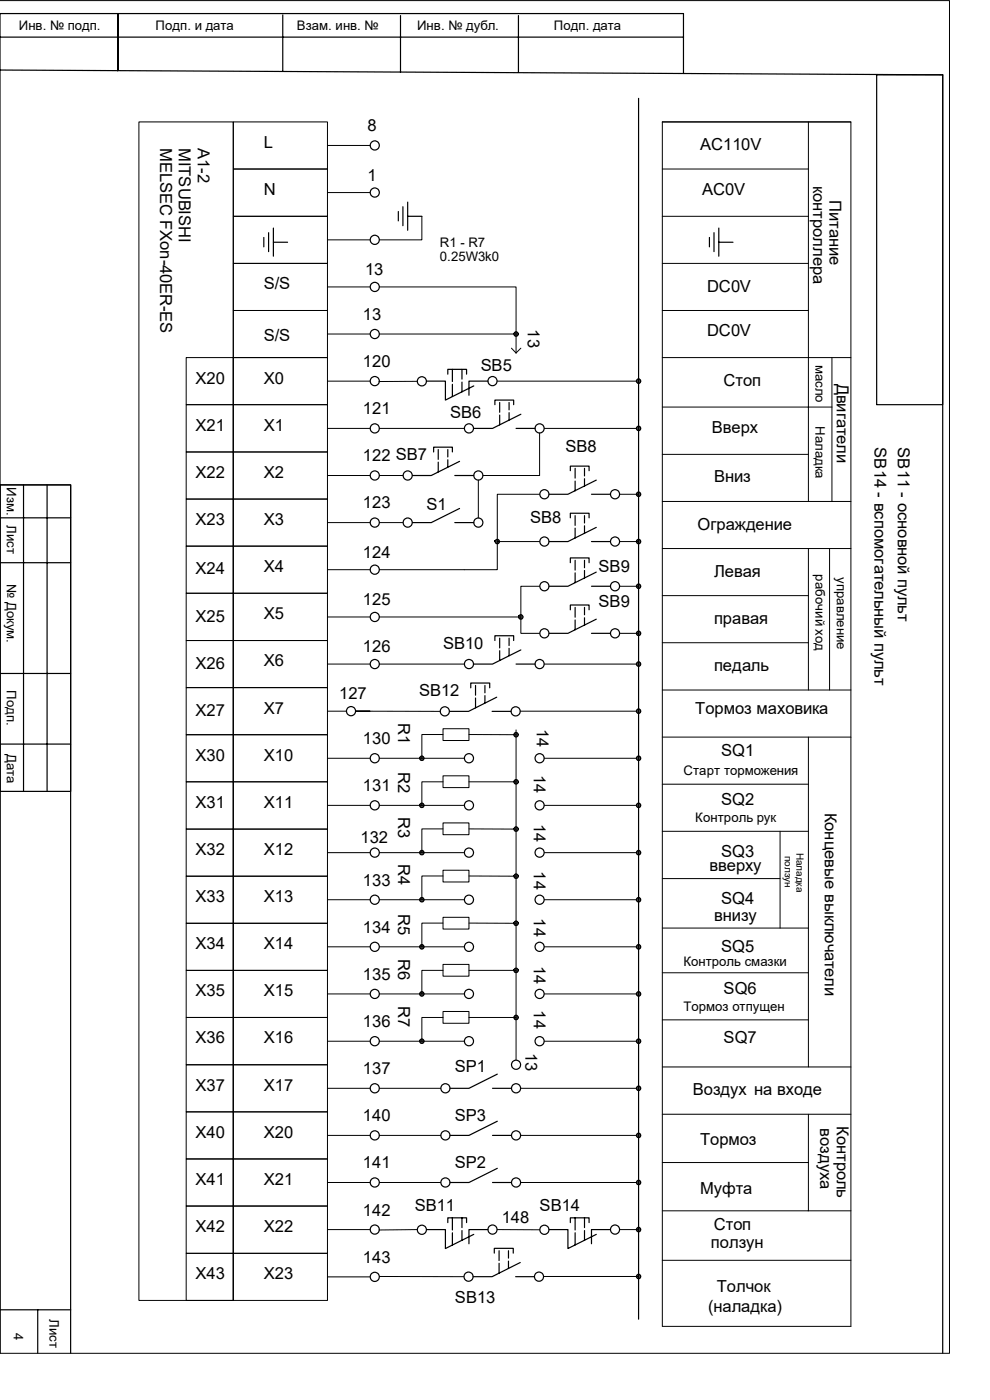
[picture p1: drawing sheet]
<svg xmlns="http://www.w3.org/2000/svg" width="210mm" height="297mm" viewBox="0 0 210 297" stroke-linecap="round" stroke-linejoin="round" font-family="sans-serif">
<g fill="none" stroke="#000" stroke-width=".25">
<path d="M0 14.9v-12h145v12.7M0 7.9h145M25 3v12M60 3.2v12M85 3.3v12M110 3.3v12M186 15.9h14v70h-14zM135.5 20.9v259M56 50.4v2M57 49.4v4M58 48.4v6M58 51.4h3"/>
<path d="M84.5 44.9v2M85.5 43.9v4M86.5 42.9v6M86.5 45.9h3M150.5 50.4v2M151.5 49.4v4M152.5 51.4h3M152.5 48.4v6M95 79.4v-1h4v1M96 78.4v2.5M98 78.4v2M90.5 80.9h4v4l6-3"/>
<path d="M92 95.9v-1h4v1M93 95.4v2.1M93 98v2.1M95 95.4v1.5M95 97.5v1.6M96 81.5v2.6M97.5 97.9l-6 3h-4M98 81.1v2M103.5 80.9h-4v3M105 85.9v-1h4v1M106 85.4v2.1M106 88.1v2"/>
<path d="M108 85.4v1.6M108 87.5v1.6M109.5 90.9h4M110.5 87.9l-6 3h-4M121 99.9v-1h4v1M122 99.4v2M124 99.4v1.6M0 102.9h15v65h-15zM0 109.9h15M0 119.4h15M5 102.9v65M10 102.9v65"/>
<path d="M96.5 100.9h4M96.5 110.9h4M97.5 107.9l-6 3h-4M121 109.9v-1h4v1M121 119.4v-1h4v1M122 102.1v2M122 109.4v2.1M122 112.1v2M122 118.9v2M124 101.6v1.5M124 109.4v1.6M124 111.5v1.6"/>
<path d="M124 118.9v1.5M125.5 104.9h4M125.5 114.9h4M126.5 101.9l-6 3h-4M126.5 111.9l-6 3h-4M105 135.9v-1h4v1M106 135.4v2.1M106 138v2.1M108 135.4v1.5M108 137.5v1.6M110.5 137.9l-6 3h-4M121 129.4v-1h4v1"/>
<path d="M122 121.5v2.1M122 128.9v2M122 131.5v2.1M124 121v1.6M124 128.9v1.5M124 131.1v1.5M125.5 124.4h4M125.5 134.4h4M126.5 121.4l-6 3h-4M126.5 131.4l-6 3h-4M0 142.9h15M0 157.9h15"/>
<path d="M99.9 145.9v-1h4v1M100.9 145.4v2.1M100.9 148.1v2.1M102.9 145.4v1.6M102.9 147.6v1.5M104.4 150.9h4M105.4 147.9l-6 3h-4M109.5 140.9h4M104.5 230.9h4M105.5 227.9l-6 3h-4M105.5 237.9l-6 3h-4M95 259.4v-1h4v1"/>
<path d="M96 258.4v2.5M98 258.4v2M104.5 250.9h4M104.5 240.9h4M105.5 247.9l-6 3h-4M121 259.4v-1h4v1M122 258.4v2.5M124 258.4v2M0 277.9h15M8 277.9v9.2M90.5 260.9h4v4l6-3M96 261.5v2.6"/>
<path d="M98 261.1v2M103.5 260.9h-4v3M104.9 265.9v-1.1h4v1.1M105.9 265.3v2.1M105.9 268v2.1M107.9 265.3v1.6M107.9 267.5v1.6M109.4 270.8h4M110.4 267.8l-6 3h-4M116.5 260.9h4v4l6-3M122 261.5v2.6M124 261.1v2"/>
<path d="M129.5 260.9h-4v3M15 287.1v-184.2h-15v184.2v-272.2l200 1v271.2"/>
<circle cx="79.5" cy="30.9" r=".98"/>
<circle cx="79.5" cy="50.9" r=".98"/>
<circle cx="79.5" cy="40.8" r=".98"/>
<circle cx="79.5" cy="60.9" r=".98"/>
<circle cx="79.5" cy="70.9" r=".98"/>
<circle cx="109.5" cy="70.9" r=".46"/>
<circle cx="79.5" cy="80.9" r=".98"/>
<circle cx="79.5" cy="90.9" r=".98"/>
<circle cx="89.5" cy="80.9" r=".98"/>
<circle cx="99.5" cy="90.9" r=".98"/>
<circle cx="104.5" cy="80.9" r=".98"/>
<circle cx="114.5" cy="90.9" r=".98"/>
<circle cx="135.5" cy="80.9" r=".46"/>
<circle cx="135.5" cy="90.9" r=".46"/>
<circle cx="79.5" cy="100.9" r=".98"/>
<circle cx="79.5" cy="110.9" r=".98"/>
<circle cx="86.5" cy="100.9" r=".98"/>
<circle cx="86.5" cy="110.9" r=".98"/>
<circle cx="101.5" cy="110.9" r=".98"/>
<circle cx="101.5" cy="100.9" r=".98"/>
<circle cx="105.5" cy="114.9" r=".46"/>
<circle cx="115.5" cy="104.9" r=".98"/>
<circle cx="115.5" cy="114.9" r=".98"/>
<circle cx="130.5" cy="104.9" r=".98"/>
<circle cx="130.5" cy="114.9" r=".98"/>
<circle cx="135.5" cy="104.9" r=".46"/>
<circle cx="135.5" cy="114.9" r=".46"/>
<circle cx="79.5" cy="130.9" r=".98"/>
<circle cx="79.5" cy="120.9" r=".98"/>
<circle cx="110.5" cy="130.9" r=".46"/>
<circle cx="115.5" cy="134.4" r=".98"/>
<circle cx="115.5" cy="124.4" r=".98"/>
<circle cx="130.5" cy="134.4" r=".98"/>
<circle cx="130.5" cy="124.4" r=".98"/>
<circle cx="135.5" cy="134.4" r=".46"/>
<circle cx="135.5" cy="124.4" r=".46"/>
<circle cx="74.5" cy="150.9" r=".98"/>
<circle cx="79.5" cy="140.9" r=".98"/>
<circle cx="94.3" cy="150.9" r=".98"/>
<circle cx="99.5" cy="140.9" r=".98"/>
<circle cx="109.4" cy="150.9" r=".98"/>
<circle cx="109.5" cy="155.9" r=".46"/>
<circle cx="114.5" cy="140.9" r=".98"/>
<circle cx="135.5" cy="150.9" r=".46"/>
<circle cx="135.5" cy="140.9" r=".46"/>
<circle cx="79.5" cy="160.9" r=".98"/>
<circle cx="79.5" cy="170.9" r=".98"/>
<circle cx="89.5" cy="160.9" r=".46"/>
<circle cx="89.5" cy="170.9" r=".46"/>
<circle cx="99.5" cy="160.9" r=".98"/>
<circle cx="99.5" cy="170.9" r=".98"/>
<circle cx="109.5" cy="165.9" r=".46"/>
<circle cx="109.5" cy="175.9" r=".46"/>
<circle cx="114.5" cy="160.9" r=".98"/>
<circle cx="114.5" cy="170.9" r=".98"/>
<circle cx="135.5" cy="160.9" r=".46"/>
<circle cx="135.5" cy="170.9" r=".46"/>
<circle cx="79.5" cy="180.9" r=".98"/>
<circle cx="79.5" cy="190.9" r=".98"/>
<circle cx="89.5" cy="180.9" r=".46"/>
<circle cx="89.5" cy="190.9" r=".46"/>
<circle cx="99.5" cy="180.9" r=".98"/>
<circle cx="99.5" cy="190.9" r=".98"/>
<circle cx="109.5" cy="185.9" r=".46"/>
<circle cx="109.5" cy="195.9" r=".46"/>
<circle cx="114.5" cy="180.9" r=".98"/>
<circle cx="114.5" cy="190.9" r=".98"/>
<circle cx="135.5" cy="190.9" r=".46"/>
<circle cx="135.5" cy="180.9" r=".46"/>
<circle cx="79.5" cy="200.9" r=".98"/>
<circle cx="79.5" cy="210.9" r=".98"/>
<circle cx="89.5" cy="200.9" r=".46"/>
<circle cx="89.5" cy="210.9" r=".46"/>
<circle cx="99.5" cy="210.9" r=".98"/>
<circle cx="99.5" cy="200.9" r=".98"/>
<circle cx="109.5" cy="205.9" r=".46"/>
<circle cx="109.5" cy="215.9" r=".46"/>
<circle cx="114.5" cy="200.9" r=".98"/>
<circle cx="114.5" cy="210.9" r=".98"/>
<circle cx="135.5" cy="200.9" r=".46"/>
<circle cx="135.5" cy="210.9" r=".46"/>
<circle cx="79.5" cy="220.9" r=".98"/>
<circle cx="79.5" cy="230.9" r=".98"/>
<circle cx="89.5" cy="220.9" r=".46"/>
<circle cx="94.5" cy="230.9" r=".98"/>
<circle cx="99.5" cy="220.9" r=".98"/>
<circle cx="109.5" cy="225.9" r=".98"/>
<circle cx="109.5" cy="230.9" r=".98"/>
<circle cx="114.5" cy="220.9" r=".98"/>
<circle cx="135.5" cy="220.9" r=".46"/>
<circle cx="135.5" cy="230.9" r=".46"/>
<circle cx="79.5" cy="250.9" r=".98"/>
<circle cx="79.5" cy="240.9" r=".98"/>
<circle cx="94.5" cy="240.9" r=".98"/>
<circle cx="94.5" cy="250.9" r=".98"/>
<circle cx="109.5" cy="250.9" r=".98"/>
<circle cx="109.5" cy="240.9" r=".98"/>
<circle cx="135.5" cy="250.9" r=".46"/>
<circle cx="135.5" cy="240.9" r=".46"/>
<circle cx="79.5" cy="260.9" r=".98"/>
<circle cx="79.5" cy="270.9" r=".98"/>
<circle cx="89.5" cy="260.9" r=".98"/>
<circle cx="99.4" cy="270.8" r=".98"/>
<circle cx="104.5" cy="260.9" r=".98"/>
<circle cx="114.3" cy="270.8" r=".98"/>
<circle cx="115.5" cy="260.9" r=".98"/>
<circle cx="130.5" cy="260.9" r=".98"/>
<circle cx="135.5" cy="270.8" r=".46"/>
<circle cx="135.5" cy="260.9" r=".46"/>
</g>
<g fill="none" stroke="#000" stroke-width=".21">
<path d="M0 .1h201.4v287h-201.4M29.5 25.9h20v250h-20zM49.5 25.9h20v10h-20zM49.5 35.9h20v10h-20zM69.5 30.9h9M140.5 25.9h40M140.5 35.9h31M140.5 25.9h40v255.5h-40zM171.5 25.9v80.5M49.5 45.9h20v10h-20zM49.5 55.9h20v10h-20zM69.5 40.9h9"/>
<path d="M69.5 50.9h9M89.5 45.9v5h-9M140.5 45.9h31M140.5 55.9h31M39.5 75.9h10v10h-10zM49.5 65.9h20v10h-20zM49.5 75.9h20v10h-20zM69.5 60.9h9M69.5 70.9h9M80.5 60.9h29v14M80.5 70.9h29M108.5 73.9l1 1"/>
<path d="M110.5 73.9l-1 1M140.5 65.9h31M140.5 75.9h40M176.5 75.9v30.5M39.5 85.9h10v10h-10zM39.5 95.9h10v10h-10zM49.5 85.9h20v10h-20zM49.5 95.9h20v10h-20zM69.5 80.9h9M69.5 90.9h9M80.5 90.9h18M88.5 80.9h-8.1"/>
<path d="M105.5 80.9h29.5M114.5 91.9v9h-12M115.5 90.9h19.5M140.5 96.4h31M140.5 86.4h36M39.5 105.9h10v10h-10zM39.5 115.9h10v10h-10zM49.5 105.9h20v10h-20zM49.5 115.9h20v10h-20zM69.5 100.9h9M69.5 110.9h9M80.5 100.9h5"/>
<path d="M80.5 110.9h5M101.5 101.9v8M105.5 114.9h9M114.5 104.9h-9v16h-25M131.5 104.9h4M131.5 114.9h4M140.5 106.4h40M140.5 116.4h40M171.5 116.4v30M176 116.4v30M39.5 125.9h10v10h-10zM39.5 135.9h10v10h-10z"/>
<path d="M49.5 125.9h20v10h-20zM49.5 135.9h20v10h-20zM69.5 120.9h9M69.5 130.9h9M80.5 130.9h30M114.5 124.4h-4v10h4M131.5 124.4h4M131.5 134.4h4M140.5 136.4h31M140.5 126.4h31M39.5 145.9h10v10h-10zM39.5 155.9h10v10h-10z"/>
<path d="M49.5 145.9h20v10h-20zM49.5 155.9h20v10h-20zM69.5 150.9h4M69.5 140.9h9M78.5 150.9h-3h17.9M80.5 140.9h18M94 154.6h5.5v2.5h-5.5zM94 155.8h-4.5v5.1M99.5 155.8l10 .1M109.5 154.9v70M110.4 150.9h24.6M115.5 140.9h19.5"/>
<path d="M140.5 146.4h40M140.5 156.4h40M171.5 156.4v70M39.5 165.9h10v10h-10zM39.5 175.9h10v10h-10zM49.5 165.9h20v10h-20zM49.5 175.9h20v10h-20zM69.5 160.9h9M69.5 170.9h9M80.5 160.9h18M80.5 170.9h18M94 164.6h5.5v2.5h-5.5z"/>
<path d="M94 174.6h5.5v2.5h-5.5zM94 165.9h-4.5v5M94 175.9h-4.5v5M99.5 165.9h10M99.5 175.9h10M115.5 160.9h19.5M115.5 170.9h19.5M140.5 166.4h31M140.5 176.4h31M165.5 176.4v20.5M39.5 185.9h10v10h-10zM39.5 195.9h10v10h-10z"/>
<path d="M49.5 185.9h20v10h-20zM49.5 195.9h20v10h-20zM69.5 180.9h9M69.5 190.9h9M80.5 180.9h18M80.5 190.9h18M94 184.6h5.5v2.5h-5.5zM94 194.6h5.5v2.5h-5.5zM94 185.8h-4.5v5.1M94 195.8h-4.5v5.1M99.5 185.8l10 .1M99.5 195.8l10 .1"/>
<path d="M115.5 180.9h19.5M115.5 190.9h19.5M140.5 186.4h25M140.5 196.9h31M39.5 205.9h10v10h-10zM39.5 215.9h10v10h-10zM49.5 205.9h20v10h-20zM49.5 215.9h20v10h-20zM69.5 200.9h9M69.5 210.9h9M80.5 200.9h18M80.5 210.9h18"/>
<path d="M94 204.6h5.5v2.5h-5.5zM94 214.6h5.5v2.5h-5.5zM94 205.9h-4.5v5M94 215.9h-4.5v5M99.5 205.9h10M99.5 215.9h10M115.5 200.9h19.5M115.5 210.9h19.5M140.5 206.4h31M140.5 216.4h31M39.5 225.9h10v10h-10zM39.5 235.9h10v10h-10z"/>
<path d="M49.5 225.9h20v10h-20zM49.5 235.9h20v10h-20zM69.5 220.9h9M69.5 230.9h9M80.5 220.9h18M80.5 230.9h13M110.5 230.9h24.5M115.5 220.9h19.5M140.5 226.4h40M140.5 236.4h40M171.5 236.4v20.5M39.5 245.9h10v10h-10z"/>
<path d="M39.5 255.9h10v10h-10zM49.5 245.9h20v10h-20zM49.5 255.9h20v10h-20zM69.5 250.9h9M69.5 240.9h9M80.5 250.9h13M80.5 240.9h13M110.5 250.9h24.5M110.5 240.9h24.5M140.5 256.9h40M140.5 246.6h31M39.5 265.9h10v10h-10z"/>
<path d="M49.5 265.9h20v10h-20zM69.5 260.9h9M69.5 270.9h9M80.5 270.8h17.9M88.5 260.9h-8.1M105.5 260.9h9M115.4 270.8h20.1M131.5 260.9h4M140.5 267.4h40"/>
</g>
<g fill="#000">
<path d="M109 70.7v.2zM109 70.7v.3zM109.1 70.7l-.1 .3zM109.1 70.7v.4zM109.1 70.6v.5zM109.1 70.6v.6zM109.1 70.5v.7zM109.2 70.4v.9zM109.3 70.4v.9zM109.4 70.4v1zM109.5 70.4l-.1 1zM109.5 70.4v1z"/>
<path d="M109.6 70.4l-.1 1zM109.6 70.4h.1l-.1 1zM109.7 70.4v.9l-.1 .1zM109.7 70.4v.9zM109.8 70.5l-.1 .8zM109.8 70.5v.7zM109.9 70.6l-.1 .6zM109.9 70.6v.6zM109.9 70.7v.5zM110 70.7v.3zM110 70.8v.2zM109.9 70.7v.4z"/>
<path d="M110 70.7l-.1 .4zM135 80.7v.2zM135 80.7v.3zM135 90.7v.2zM135 90.7v.3zM135 80.6v.4zM135 80.6v.5zM135 90.6v.4zM135 90.6v.5zM135.1 80.6l-.1 .5zM135.1 80.6v.6zM135.1 90.6l-.1 .5z"/>
<path d="M135.1 90.6v.6zM135.2 80.5v.7zM135.2 90.5v.7zM135.2 80.4v.8zM135.2 80.4v.9zM135.2 90.5v.8zM135.3 80.4v.9zM135.3 90.4v1zM135.4 80.4v1zM135.4 90.4l-.1 1zM135.5 80.4l-.1 1zM135.4 90.4v1z"/>
<path d="M135.5 90.4l-.1 1zM135.5 80.4h.1l-.1 1zM135.6 80.4v1h-.1zM135.5 90.4h.1l-.1 1zM135.6 90.4v1h-.1zM135.6 80.4v1zM135.7 80.4l-.1 1zM135.6 90.4v1zM135.7 90.4l-.1 1zM135.7 80.4v.9zM135.8 80.4l-.1 .9zM135.7 90.4v1z"/>
<path d="M135.8 90.5l-.1 .9zM135.8 80.4v.9zM135.8 80.5v.8zM135.8 90.5v.8zM135.8 80.5v.7zM135.9 80.6l-.1 .6zM135.8 90.5v.7zM135.9 90.6l-.1 .6zM135.9 80.6v.6zM135.9 90.6v.6zM136 80.7v.3zM136 80.8v.2z"/>
<path d="M135.9 80.6v.5zM136 80.7l-.1 .4zM136 90.7v.3zM136 90.8v.2zM135.9 90.6v.5zM136 90.7l-.1 .4zM105 114.7v.2zM105 114.7v.3zM105 114.6v.4zM105 114.6v.5zM105.1 114.6l-.1 .5zM105.1 114.6v.6z"/>
<path d="M105.2 114.5v.7zM105.2 114.5v.8zM105.3 114.4v1zM105.4 114.4l-.1 1zM105.4 114.4v1zM105.5 114.4l-.1 1zM105.5 114.4v1zM105.6 114.4l-.1 1zM105.6 114.4v1zM105.7 114.4l-.1 1zM105.7 114.4v1zM105.7 114.5v.9z"/>
<path d="M105.7 114.5v.8zM105.8 114.5l-.1 .8zM105.8 114.5v.7zM105.9 114.6l-.1 .6zM105.9 114.6v.6zM105.9 114.6v.5zM106 114.7l-.1 .4zM106 114.7v.3zM106 114.8v.2zM135 104.7v.2zM135 104.7v.3zM135 114.7v.2z"/>
<path d="M135 114.7v.3zM135 104.6v.4zM135 104.6v.5zM135 114.6v.4zM135 114.6v.5zM135.1 104.6l-.1 .5zM135.1 104.6v.6zM135.1 114.6l-.1 .5zM135.1 114.6v.6zM135.2 104.5v.7zM135.2 114.5v.7zM135.2 104.4v.8z"/>
<path d="M135.2 104.4v.9zM135.2 114.5v.8zM135.3 104.4v.9zM135.3 114.4v1zM135.4 104.4v1zM135.4 114.4l-.1 1zM135.5 104.4l-.1 1zM135.4 114.4v1zM135.5 114.4l-.1 1zM135.5 104.4h.1l-.1 1zM135.6 104.4v1h-.1zM135.5 114.4h.1l-.1 1z"/>
<path d="M135.6 114.4v1h-.1zM135.6 104.4v1zM135.7 104.4l-.1 1zM135.6 114.4v1zM135.7 114.4l-.1 1zM135.7 104.4v.9zM135.8 104.4l-.1 .9zM135.7 114.4v1zM135.8 114.5l-.1 .9zM135.8 104.4v.9zM135.8 104.5v.8zM135.8 114.5v.8z"/>
<path d="M135.8 104.5v.7zM135.9 104.6l-.1 .6zM135.8 114.5v.7zM135.9 114.6l-.1 .6zM135.9 104.6v.6zM135.9 114.6v.6zM136 104.7v.3zM136 104.8v.2zM135.9 104.6v.5zM136 104.7l-.1 .4zM136 114.7v.3zM136 114.8v.2z"/>
<path d="M135.9 114.6v.5zM136 114.7l-.1 .4zM110 130.6v.4zM110 130.6v.5zM110 130.7v.2zM110 130.7v.3zM110.1 130.6l-.1 .5zM110.1 130.6v.6zM110.2 130.5v.7zM110.2 130.4v.8zM110.2 130.4v.9zM110.3 130.4v1z"/>
<path d="M110.4 130.4l-.1 1zM110.4 130.4v1zM110.5 130.4l-.1 1zM110.5 130.4v1zM110.6 130.4l-.1 1zM110.6 130.4v1zM110.7 130.4l-.1 1zM110.7 130.4v1zM110.7 130.4v.9zM110.8 130.5l-.1 .8zM110.8 130.5v.7zM110.9 130.6l-.1 .6z"/>
<path d="M110.9 130.6v.6zM110.9 130.6v.5zM111 130.7l-.1 .4zM111 130.7v.3zM111 130.8v.2zM135 124.2v.2zM135 124.2v.3zM135 134.2v.2zM135 134.2v.3zM135 124.2v.4zM135 134.2v.4zM135.1 124.1l-.1 .5z"/>
<path d="M135.1 124.1v.6zM135.1 134.1l-.1 .5zM135.1 134.1v.6zM135.1 124.1l.1-.1-.1 .7zM135.2 124v.8zM135.2 134l-.1 .7zM135.2 134v.7zM135.2 133.9v.8zM135.2 133.9v.9zM135.3 123.9v.9zM135.3 133.9v.9zM135.4 123.9v1z"/>
<path d="M135.4 133.9v1zM135.5 123.9l-.1 1zM135.5 133.9l-.1 1zM135.5 123.9h.1l-.1 1zM135.6 123.9v1h-.1zM135.5 133.9h.1l-.1 1zM135.6 133.9v1h-.1zM135.6 123.9v1zM135.7 123.9l-.1 1zM135.6 133.9v1zM135.7 133.9l-.1 1zM135.7 123.9v.9z"/>
<path d="M135.8 124l-.1 .8zM135.7 133.9v.9zM135.8 133.9l-.1 .9zM135.8 124v.8zM135.8 133.9v.9zM135.8 134v.8zM135.9 124.1l-.1 .7zM135.8 134v.7zM135.9 134.1l-.1 .6zM135.9 124.1v.6zM135.9 124.2v.5zM135.9 134.1v.6z"/>
<path d="M135.9 134.2v.5zM136 124.2v.3zM136 124.3v.2zM135.9 124.2v.4zM136 124.2l-.1 .4zM136 134.2v.3zM136 134.3v.2zM135.9 134.2v.4zM136 134.2l-.1 .4zM109 155.7v.2zM109 155.7v.3zM109.1 155.7l-.1 .3z"/>
<path d="M109.1 155.7v.4zM109.1 155.6v.5zM109.1 155.6v.6zM109.1 155.5v.7zM109.1 155.5v.8zM109.2 155.4v.9zM109.3 155.4v.9zM109.4 155.4v1zM109.5 155.4l-.1 1zM109.5 155.4v1zM109.6 155.4l-.1 1zM109.6 155.4h.1l-.1 1z"/>
<path d="M109.7 155.4v.9l-.1 .1zM109.7 155.4v.9zM109.8 155.5l-.1 .8zM109.8 155.5v.8zM109.9 155.6l-.1 .7zM109.9 155.6v.6zM109.9 155.7v.5zM110 155.7v.3zM110 155.8v.2zM109.9 155.7v.4zM110 155.7l-.1 .4zM135 150.7v.2z"/>
<path d="M135 150.7v.3zM135 140.7v.2zM135 140.7v.3zM135 150.7v.4zM135 140.6v.4zM135 140.6v.5zM135.1 150.6l-.1 .5zM135.1 150.6v.6zM135.1 140.6l-.1 .5zM135.1 140.6v.6zM135.2 150.5l-.1 .7zM135.2 150.5v.8z"/>
<path d="M135.2 140.5l-.1 .7zM135.2 140.5v.7zM135.2 140.5v.8zM135.3 150.4v.9zM135.3 140.4v1zM135.4 150.4v1zM135.4 140.4l-.1 1zM135.5 150.4l-.1 1zM135.4 140.4v1zM135.5 140.4v1zM135.5 150.4h.1l-.1 1zM135.6 150.4v1h-.1z"/>
<path d="M135.5 140.4h.1l-.1 1zM135.6 140.4v1h-.1zM135.6 150.4v1zM135.7 150.4l-.1 1zM135.6 140.4v1zM135.7 140.4l-.1 1zM135.7 150.4v.9zM135.8 150.5l-.1 .8zM135.7 140.4v1zM135.8 140.5l-.1 .9zM135.8 150.5v.8zM135.8 140.5v.8z"/>
<path d="M135.9 150.6l-.1 .7zM135.8 140.5v.7zM135.9 140.6l-.1 .6zM135.9 150.6v.6zM135.9 150.7v.5zM135.9 140.6v.6zM136 150.7v.3zM136 150.8v.2zM135.9 150.7v.4zM136 150.7l-.1 .4zM136 140.7v.3zM136 140.8v.2z"/>
<path d="M135.9 140.6v.5zM136 140.7l-.1 .4zM89 160.7v.2zM89 160.7v.3zM89 170.7v.2zM89 170.7v.3zM89 160.7v.4zM89 170.6v.4zM89 170.6v.5zM89.1 160.6l-.1 .5zM89.1 160.6v.6zM89.1 170.6l-.1 .5z"/>
<path d="M89.1 170.6v.6zM89.2 160.5l-.1 .7zM89.2 160.5v.7zM89.2 170.5v.7zM89.2 160.4v.9zM89.2 170.4v.8zM89.2 170.4v.9zM89.3 160.4v.9zM89.3 170.4v.9zM89.4 160.4v1zM89.4 170.4v1zM89.5 160.4l-.1 1z"/>
<path d="M89.5 170.4l-.1 1zM89.5 160.4v1zM89.6 160.4l-.1 1zM89.5 170.4v1zM89.6 170.4l-.1 1zM89.6 160.4v1zM89.7 160.4l-.1 1zM89.6 170.4v1zM89.7 170.4l-.1 1zM89.7 160.4v.9zM89.7 170.4v.9zM89.8 160.5l-.1 .8z"/>
<path d="M89.8 170.5l-.1 .8zM89.8 160.5v.7zM89.9 160.6l-.1 .6zM89.8 170.5v.7zM89.9 170.6l-.1 .6zM89.9 160.6v.6zM89.9 160.7v.5zM89.9 170.6v.6zM89.9 160.7v.4zM90 160.7l-.1 .4zM89.9 170.6v.5zM90 170.7l-.1 .4z"/>
<path d="M90 160.7v.3zM90 160.8v.2zM90 170.7v.3zM90 170.8v.2zM109 165.7v.2zM109 165.7v.3zM109 175.7v.2zM109 175.7v.3zM109.1 165.7l-.1 .3zM109.1 165.7v.4zM109.1 175.6l-.1 .4zM109.1 175.6v.5z"/>
<path d="M109.1 165.6v.5zM109.1 165.6v.6zM109.1 175.6v.6zM109.1 165.5v.7zM109.1 175.5v.7zM109.1 165.5l.1-.1-.1 .8zM109.2 165.4v.9zM109.2 175.4l-.1 .8zM109.2 175.4v.9zM109.3 165.4v.9zM109.3 175.4v1zM109.4 165.4v1z"/>
<path d="M109.4 175.4l-.1 1zM109.5 165.4l-.1 1zM109.4 175.4v1zM109.5 175.4l-.1 1zM109.5 165.4v1zM109.6 165.4l-.1 1zM109.5 175.4v1zM109.6 175.4l-.1 1zM109.6 165.4h.1l-.1 1zM109.7 165.4v.9l-.1 .1zM109.6 175.4h.1l-.1 1zM109.7 175.4v1h-.1z"/>
<path d="M109.7 165.4v.9zM109.7 175.4v1zM109.8 165.5l-.1 .8zM109.7 175.4v.9zM109.8 175.5l-.1 .8zM109.8 165.5v.7zM109.9 165.6l-.1 .6zM109.8 175.5v.7zM109.9 175.6l-.1 .6zM109.9 165.6v.6zM109.9 165.7v.5zM109.9 175.6v.6z"/>
<path d="M110 165.7v.3zM110 165.8v.2zM109.9 165.7v.4zM110 165.7l-.1 .4zM110 175.7v.3zM110 175.8v.2zM109.9 175.6v.5zM110 175.7l-.1 .4zM135 160.7v.2zM135 160.7v.3zM135 170.7v.2zM135 170.7v.3z"/>
<path d="M135 160.7v.4zM135 170.6v.4zM135 170.6v.5zM135.1 160.6l-.1 .5zM135.1 160.6v.6zM135.1 170.6l-.1 .5zM135.1 170.6v.6zM135.2 160.5l-.1 .7zM135.2 160.5v.7zM135.2 170.5v.7zM135.2 160.4v.9zM135.2 170.4v.8z"/>
<path d="M135.2 170.4v.9zM135.3 160.4v.9zM135.3 170.4v.9zM135.4 160.4v1zM135.4 170.4v1zM135.5 160.4l-.1 1zM135.5 170.4l-.1 1zM135.5 160.4h.1l-.1 1zM135.6 160.4v1h-.1zM135.5 170.4h.1l-.1 1zM135.6 170.4v1h-.1zM135.6 160.4v1z"/>
<path d="M135.7 160.4l-.1 1zM135.6 170.4v1zM135.7 170.4l-.1 1zM135.7 160.4v.9zM135.8 160.4l-.1 .9zM135.7 170.4v.9zM135.8 170.4l-.1 .9zM135.8 160.4v.9zM135.8 160.5v.8zM135.8 170.4v.9zM135.8 170.5v.8zM135.8 160.5v.7z"/>
<path d="M135.9 160.6l-.1 .6zM135.8 170.5v.7zM135.9 170.6l-.1 .6zM135.9 160.6v.6zM135.9 160.7v.5zM135.9 170.6v.6zM136 160.7v.3zM136 160.8v.2zM135.9 160.7v.4zM136 160.7l-.1 .4zM136 170.7v.3zM136 170.8v.2z"/>
<path d="M135.9 170.6v.5zM136 170.7l-.1 .4zM89 180.7v.2zM89 180.7v.3zM89 190.8v.1zM89 190.8v.2zM89 180.6v.4zM89 180.6v.5zM89 190.7v.3zM89 190.7v.4zM89.1 180.6v.6zM89.1 190.6l-.1 .5z"/>
<path d="M89.1 190.6v.6zM89.2 180.5l-.1 .7zM89.2 180.5v.7zM89.2 190.5l-.1 .7zM89.2 190.5v.8zM89.2 180.5v.8zM89.3 180.4v1zM89.3 190.4v.9zM89.4 180.4l-.1 1zM89.4 190.4l-.1 .9zM89.4 180.4v1zM89.5 180.4l-.1 1z"/>
<path d="M89.4 190.4v.9zM89.5 190.4v1zM89.5 180.4v1zM89.6 180.4l-.1 1zM89.6 190.4l-.1 1zM89.6 180.4v1zM89.7 180.4l-.1 1zM89.6 190.4v.9zM89.7 190.4l-.1 .9zM89.7 180.4v1zM89.7 180.5v.9zM89.7 190.4v.9z"/>
<path d="M89.7 190.5v.8zM89.7 180.5v.8zM89.8 180.5l-.1 .8zM89.8 190.5l-.1 .8zM89.8 180.5v.7zM89.9 180.6l-.1 .6zM89.8 190.5v.8zM89.9 190.6l-.1 .7zM89.9 180.6v.6zM89.9 190.6v.6zM89.9 190.7v.5zM89.9 180.6v.5z"/>
<path d="M90 180.7l-.1 .4zM89.9 190.7v.4zM90 190.8l-.1 .3zM90 180.7v.3zM90 180.8v.2zM90 190.8v.2zM109 185.8v.1zM109 185.8v.2zM109 195.7v.2zM109 195.7v.3zM109.1 185.6l-.1 .4zM109.1 185.6v.5z"/>
<path d="M109.1 195.7l-.1 .3zM109.1 195.7v.4zM109.1 185.6v.6zM109.1 195.6v.5zM109.1 195.6v.6zM109.1 185.5v.7zM109.1 195.5v.7zM109.1 195.5v.8zM109.2 185.5v.8zM109.2 195.5v.8zM109.3 185.4v1zM109.3 195.4v.9z"/>
<path d="M109.4 185.4l-.1 1zM109.4 195.4v1zM109.4 185.4v1zM109.5 185.4v1zM109.5 195.4l-.1 1zM109.6 185.4l-.1 1zM109.5 195.4v1zM109.6 195.4l-.1 1zM109.6 185.4h.1l-.1 1zM109.7 185.4v1h-.1zM109.6 195.4h.1l-.1 1zM109.7 195.4v.9l-.1 .1z"/>
<path d="M109.7 185.4v1zM109.7 185.5v.9zM109.7 195.4v.9zM109.7 195.5v.8zM109.7 185.5v.8zM109.8 185.5l-.1 .8zM109.8 195.5l-.1 .8zM109.8 185.5v.7zM109.9 185.6l-.1 .6zM109.8 195.5v.8zM109.9 195.6l-.1 .7zM109.9 185.6v.6z"/>
<path d="M109.9 195.6v.6zM109.9 195.7v.5zM110 185.8v.2zM109.9 185.6v.5zM110 185.8l-.1 .3zM110 195.7v.3zM110 195.8v.2zM109.9 195.7v.4zM110 195.7l-.1 .4zM135 180.7v.2zM135 180.7v.3zM135 190.8v.1z"/>
<path d="M135 190.8v.2zM135 180.6v.4zM135 180.6v.5zM135 190.7v.3zM135 190.7v.4zM135.1 180.6v.6zM135.1 190.6l-.1 .5zM135.1 190.6v.6zM135.2 180.5l-.1 .7zM135.2 180.5v.7zM135.2 190.5l-.1 .7zM135.2 190.5v.8z"/>
<path d="M135.2 180.5v.8zM135.3 180.4v1zM135.3 190.4v.9zM135.4 180.4l-.1 1zM135.4 190.4l-.1 .9zM135.4 180.4v1zM135.5 180.4l-.1 1zM135.4 190.4v.9zM135.5 190.4v1zM135.5 180.4h.1l-.1 1zM135.6 180.4v1h-.1zM135.5 190.4h.1l-.1 1z"/>
<path d="M135.6 190.4v.9l-.1 .1zM135.6 180.4v1zM135.7 180.4l-.1 1zM135.6 190.4v.9zM135.7 190.4l-.1 .9zM135.7 180.4v1zM135.8 180.5l-.1 .9zM135.7 190.4v.9zM135.8 190.5l-.1 .8zM135.8 180.5v.8zM135.8 190.5v.8zM135.8 180.5v.7z"/>
<path d="M135.9 180.6l-.1 .6zM135.9 190.6l-.1 .7zM135.9 180.6v.6zM135.9 190.6v.6zM135.9 190.7v.5zM136 180.7v.3zM136 180.8v.2zM135.9 180.6v.5zM136 180.7l-.1 .4zM136 190.8v.2zM135.9 190.7v.4zM136 190.8l-.1 .3z"/>
<path d="M89 200.7v.2zM89 200.7v.3zM89 210.7v.2zM89 210.7v.3zM89 200.7v.4zM89 210.7v.4zM89.1 200.6l-.1 .5zM89.1 200.6v.6zM89.1 210.6l-.1 .5zM89.1 210.6v.6zM89.2 200.5l-.1 .7zM89.2 200.5v.8z"/>
<path d="M89.2 210.5v.7zM89.2 200.4v.9zM89.2 210.4v.8zM89.2 210.4v.9zM89.3 200.4v.9zM89.3 210.4v.9zM89.4 200.4v1zM89.4 210.4v1zM89.5 200.4l-.1 1zM89.5 210.4l-.1 1zM89.5 200.4v1zM89.6 200.4l-.1 1z"/>
<path d="M89.5 210.4v1zM89.6 210.4l-.1 1zM89.6 200.4v1zM89.7 200.4l-.1 1zM89.6 210.4v1zM89.7 210.4l-.1 1zM89.7 200.4v.9zM89.7 210.4v.9zM89.8 200.5l-.1 .8zM89.8 210.5l-.1 .8zM89.8 200.5v.8zM89.9 200.6l-.1 .7z"/>
<path d="M89.8 210.5v.7zM89.9 210.6l-.1 .6zM89.9 200.6v.6zM89.9 200.7v.5zM89.9 210.6v.6zM89.9 210.7v.5zM89.9 200.7v.4zM90 200.7l-.1 .4zM89.9 210.7v.4zM90 210.7l-.1 .4zM90 200.7v.3zM90 200.8v.2z"/>
<path d="M90 210.7v.3zM90 210.8v.2zM109 205.7v.2zM109 205.7v.3zM109 215.7v.2zM109 215.7v.3zM109.1 205.7l-.1 .3zM109.1 205.7v.4zM109.1 215.6l-.1 .4zM109.1 215.6v.5zM109.1 205.6v.5zM109.1 205.6v.6z"/>
<path d="M109.1 215.6v.6zM109.1 205.5v.7zM109.1 215.5v.7zM109.2 205.4v.9zM109.2 215.4l-.1 .8zM109.2 215.4v.9zM109.3 205.4v.9zM109.3 215.4v.9zM109.4 205.4v1zM109.4 215.4v1zM109.5 205.4l-.1 1zM109.5 215.4l-.1 1z"/>
<path d="M109.5 205.4v1zM109.6 205.4l-.1 1zM109.5 215.4v1zM109.6 215.4l-.1 1zM109.6 205.4h.1l-.1 1zM109.7 205.4v.9l-.1 .1zM109.6 215.4h.1l-.1 1zM109.7 215.4v.9l-.1 .1zM109.7 205.4v.9zM109.7 215.4v.9zM109.8 205.5l-.1 .8zM109.8 215.5l-.1 .8z"/>
<path d="M109.8 205.5v.7zM109.9 205.6l-.1 .6zM109.8 215.5v.7zM109.9 215.6l-.1 .6zM109.9 205.6v.6zM109.9 205.7v.5zM109.9 215.6v.6zM110 205.7v.3zM110 205.8v.2zM109.9 205.7v.4zM110 205.7l-.1 .4zM110 215.7v.3z"/>
<path d="M110 215.8v.2zM109.9 215.6v.5zM110 215.7l-.1 .4zM135 200.7v.2zM135 200.7v.3zM135 210.7v.2zM135 210.7v.3zM135 200.7v.4zM135 210.7v.4zM135.1 200.6l-.1 .5zM135.1 200.6v.6zM135.1 210.6l-.1 .5z"/>
<path d="M135.1 210.6v.6zM135.2 200.5l-.1 .7zM135.2 200.5v.8zM135.2 210.5v.7zM135.2 200.4v.9zM135.2 210.4v.8zM135.2 210.4v.9zM135.3 200.4v.9zM135.3 210.4v.9zM135.4 200.4v1zM135.4 210.4v1zM135.5 200.4l-.1 1z"/>
<path d="M135.5 210.4l-.1 1zM135.5 200.4h.1l-.1 1zM135.6 200.4v1h-.1zM135.5 210.4h.1l-.1 1zM135.6 210.4v1h-.1zM135.6 200.4v1zM135.7 200.4l-.1 1zM135.6 210.4v1zM135.7 210.4l-.1 1zM135.7 200.4v.9zM135.8 200.4l-.1 .9zM135.7 210.4v.9z"/>
<path d="M135.8 210.4l-.1 .9zM135.8 200.4v.9zM135.8 200.5v.8zM135.8 210.4v.9zM135.8 210.5v.8zM135.9 200.6l-.1 .7zM135.8 210.5v.7zM135.9 210.6l-.1 .6zM135.9 200.6v.6zM135.9 200.7v.5zM135.9 210.6v.6zM135.9 210.7v.5z"/>
<path d="M136 200.7v.3zM136 200.8v.2zM135.9 200.7v.4zM136 200.7l-.1 .4zM136 210.7v.3zM136 210.8v.2zM135.9 210.7v.4zM136 210.7l-.1 .4zM89 220.7v.2zM89 220.7v.3zM89 220.6v.4zM89 220.6v.5z"/>
<path d="M89.1 220.6l-.1 .5zM89.1 220.6v.6zM89.2 220.5v.7zM89.2 220.4v.8zM89.2 220.4v.9zM89.3 220.4v1zM89.4 220.4l-.1 1zM89.4 220.4v1zM89.5 220.4l-.1 1zM89.5 220.4v1zM89.6 220.4l-.1 1zM89.6 220.4v1z"/>
<path d="M89.7 220.4l-.1 1zM89.7 220.4v1zM89.7 220.4v.9zM89.8 220.5l-.1 .8zM89.8 220.5v.7zM89.9 220.6l-.1 .6zM89.9 220.6v.6zM89.9 220.6v.5zM90 220.7l-.1 .4zM90 220.7v.3zM90 220.8v.2zM135 220.7v.2z"/>
<path d="M135 220.7v.3zM135 230.8v.1zM135 230.8v.2zM135 220.6v.4zM135 220.6v.5zM135 230.6v.4zM135 230.6v.5zM135.1 220.6l-.1 .5zM135.1 220.6v.6zM135.1 230.6v.6zM135.2 220.5v.7zM135.2 230.5l-.1 .7z"/>
<path d="M135.2 230.5v.7zM135.2 220.4v.8zM135.2 220.4v.9zM135.2 230.5v.8zM135.3 220.4v1zM135.3 230.4v1zM135.4 220.4l-.1 1zM135.4 230.4l-.1 1zM135.4 220.4v1zM135.5 220.4l-.1 1zM135.4 230.4v1zM135.5 230.4v1z"/>
<path d="M135.5 220.4h.1l-.1 1zM135.6 220.4v1h-.1zM135.5 230.4h.1l-.1 1zM135.6 230.4v1h-.1zM135.6 220.4v1zM135.7 220.4l-.1 1zM135.6 230.4v1zM135.7 230.4l-.1 1zM135.7 220.4v1zM135.8 220.4l-.1 1zM135.7 230.4v1zM135.8 230.5l-.1 .9z"/>
<path d="M135.8 220.4v.9zM135.8 220.5v.8zM135.8 230.5v.8zM135.8 220.5v.7zM135.9 220.6l-.1 .6zM135.8 230.5v.7zM135.9 230.6l-.1 .6zM135.9 220.6v.6zM135.9 230.6v.6zM136 220.7v.3zM136 220.8v.2zM135.9 220.6v.5z"/>
<path d="M136 220.7l-.1 .4zM136 230.8v.2zM135.9 230.6v.5zM136 230.8l-.1 .3zM135 250.7v.2zM135 250.7v.3zM135 240.7v.2zM135 240.7v.3zM135 250.7v.4zM135 240.7v.4zM135.1 250.6l-.1 .5zM135.1 250.6v.6z"/>
<path d="M135.1 240.6l-.1 .5zM135.1 240.6v.6zM135.2 250.5l-.1 .7zM135.2 250.5v.7zM135.2 240.5l-.1 .7zM135.2 240.5v.8zM135.2 250.4v.9zM135.3 250.4v.9zM135.3 240.4v.9zM135.4 250.4v1zM135.4 240.4v1zM135.5 250.4l-.1 1z"/>
<path d="M135.5 240.4l-.1 1zM135.5 250.4h.1l-.1 1zM135.6 250.4v1h-.1zM135.5 240.4h.1l-.1 1zM135.6 240.4v1h-.1zM135.6 250.4v1zM135.7 250.4l-.1 1zM135.6 240.4v1zM135.7 240.4l-.1 1zM135.7 250.4v.9zM135.8 250.4l-.1 .9zM135.7 240.4v.9z"/>
<path d="M135.8 240.5l-.1 .8zM135.8 250.4v.9zM135.8 250.5v.8zM135.8 240.5v.8zM135.8 250.5v.7zM135.9 250.6l-.1 .6zM135.9 240.6l-.1 .7zM135.9 250.6v.6zM135.9 250.7v.5zM135.9 240.6v.6zM135.9 240.7v.5zM136 250.7v.3z"/>
<path d="M136 250.8v.2zM135.9 250.7v.4zM136 250.7l-.1 .4zM136 240.7v.3zM136 240.8v.2zM135.9 240.7v.4zM136 240.7l-.1 .4zM135 260.7v.2zM135 260.7v.3zM135 270.7v.1zM135 270.7v.3zM135 260.6v.4z"/>
<path d="M135 260.6v.5zM135 270.6v.4zM135 270.6v.5zM135.1 260.6l-.1 .5zM135.1 260.6v.6zM135.1 270.5l-.1 .6zM135.1 270.5v.6zM135.2 260.5v.7zM135.2 270.5v.7zM135.2 260.4v.8zM135.2 260.4v.9zM135.2 270.4v.8z"/>
<path d="M135.3 260.4v.9zM135.3 270.3v1zM135.4 260.4v1zM135.4 270.3v1zM135.5 260.4l-.1 1zM135.5 270.3l-.1 1zM135.5 260.4h.1l-.1 1zM135.6 260.4v1h-.1zM135.5 270.3h.1l-.1 1zM135.6 270.3v1h-.1zM135.6 260.4v1zM135.7 260.4l-.1 1z"/>
<path d="M135.6 270.3v1zM135.7 270.3l-.1 1zM135.7 260.4v.9zM135.8 260.4l-.1 .9zM135.7 270.3v1zM135.8 270.4l-.1 .9zM135.8 260.4v.9zM135.8 260.5v.8zM135.8 270.4v.8zM135.8 270.5v.7zM135.8 260.5v.7zM135.9 260.6l-.1 .6z"/>
<path d="M135.9 270.5l-.1 .7zM135.9 260.6v.6zM135.9 270.5v.6zM135.9 270.6v.5zM136 260.7v.3zM136 260.8v.2zM135.9 260.6v.5zM136 260.7l-.1 .4zM136 270.7v.3zM136 270.8v.2zM136 270.7l-.1 .4z"/>
</g>
<g font-size="3.5">
<text x="78" y="27.9">8</text>
<text x="34" y="31.4" transform="rotate(90 34 31.4)">MELSEC FXon-40ER-ES</text>
<text x="38" y="31.4" transform="rotate(90 38 31.4)">MITSUBISHI</text>
<text x="42" y="31.4" transform="rotate(90 42 31.4)">A1-2</text>
<text x="56" y="31.4">L</text>
<text x="148.5" y="31.9">AC110V</text>
<text x="56" y="41.4">N</text>
<text x="78" y="38.4">1</text>
<text x="149" y="41.4">AC0V</text>
<text x="172.5" y="39.4" transform="rotate(90 172.5 39.4)">контроллера</text>
<text x="176" y="42.4" transform="rotate(90 176 42.4)">Питание</text>
<text x="77.5" y="58.4">13</text>
<text x="56" y="61.4">S/S</text>
<text x="150" y="61.9">DC0V</text>
<text x="77" y="67.9">13</text>
<text x="112" y="69.9" transform="rotate(90 112 69.9)">13</text>
<text x="150" y="71.4">DC0V</text>
<text x="56" y="72.4">S/S</text>
<text x="77" y="77.9">120</text>
<text x="41.5" y="81.4">X20</text>
<text x="56" y="81.4">X0</text>
<text x="102" y="78.6">SB5</text>
<text x="153.5" y="81.9">Стоп</text>
<text x="177.5" y="81.4" transform="rotate(90 177.5 81.4)">Двигатели</text>
<text x="77" y="87.9">121</text>
<text x="95.5" y="88.6">SB6</text>
<text x="41.5" y="91.4">X21</text>
<text x="56" y="91.4">X1</text>
<text x="120" y="95.9">SB8</text>
<text x="151" y="91.9">Вверх</text>
<text x="185.5" y="94.9" transform="rotate(90 185.5 94.9)">SB14 - вспомогательный пульт</text>
<text x="190.5" y="94.9" transform="rotate(90 190.5 94.9)">SB11 - основной пульт</text>
<text x="41.5" y="101.4">X22</text>
<text x="56" y="101.4">X2</text>
<text x="77" y="97.9">122 SB7</text>
<text x="77" y="107.9">123</text>
<text x="151.5" y="102.4">Вниз</text>
<text x="41.5" y="111.4">X23</text>
<text x="56" y="111.4">X3</text>
<text x="90.5" y="108.1">S1</text>
<text x="112.5" y="110.9">SB8</text>
<text x="148" y="112.4">Ограждение</text>
<text x="77" y="118.4">124</text>
<text x="41.5" y="121.9">X24</text>
<text x="56" y="121.4">X4</text>
<text x="127" y="121.4">SB9</text>
<text x="151.5" y="122.4">Левая</text>
<text x="41.5" y="131.9">X25</text>
<text x="56" y="131.4">X5</text>
<text x="77" y="128.4">125</text>
<text x="127" y="128.9">SB9</text>
<text x="94" y="137.6">SB10</text>
<text x="151.5" y="132.4">правая</text>
<text x="41.5" y="141.9">X26</text>
<text x="56" y="141.4">X6</text>
<text x="77" y="138.4">126</text>
<text x="151.5" y="142.4">педаль</text>
<text x="72" y="148.4">127</text>
<text x="88.9" y="147.7">SB12</text>
<text x="41.5" y="151.9">X27</text>
<text x="56" y="151.4">X7</text>
<text x="84.5" y="153.4" transform="rotate(90 84.5 153.4)">R1</text>
<text x="113.9" y="154.7" transform="rotate(90 113.9 154.7)">14</text>
<text x="147.5" y="151.4">Тормоз маховика</text>
<text x="41.5" y="161.4">X30</text>
<text x="56" y="161.4">X10</text>
<text x="77" y="157.9">130</text>
<text x="153" y="160.4">SQ1</text>
<text x="77" y="167.9">131</text>
<text x="84.5" y="163.9" transform="rotate(90 84.5 163.9)">R2</text>
<text x="113.2" y="164.4" transform="rotate(90 113.2 164.4)">14</text>
<text x="41.5" y="171.4">X31</text>
<text x="56" y="171.4">X11</text>
<text x="84.5" y="173.4" transform="rotate(90 84.5 173.4)">R3</text>
<text x="153" y="170.9">SQ2</text>
<text x="175" y="172.4" transform="rotate(90 175 172.4)">Концевые выключатели</text>
<text x="76.5" y="178.9">132</text>
<text x="113.2" y="174.9" transform="rotate(90 113.2 174.9)">14</text>
<text x="41.5" y="181.4">X32</text>
<text x="56" y="181.4">X12</text>
<text x="84.5" y="183.4" transform="rotate(90 84.5 183.4)">R4</text>
<text x="113.2" y="184.9" transform="rotate(90 113.2 184.9)">14</text>
<text x="150.5" y="184.9">вверху</text>
<text x="153" y="181.9">SQ3</text>
<text x="41.5" y="191.4">X33</text>
<text x="56" y="191.4">X13</text>
<text x="77" y="187.9">133</text>
<text x="153" y="191.9">SQ4</text>
<text x="77" y="197.9">134</text>
<text x="84.5" y="193.9" transform="rotate(90 84.5 193.9)">R5</text>
<text x="113.2" y="194.8" transform="rotate(90 113.2 194.8)">14</text>
<text x="151.5" y="195.4">внизу</text>
<text x="41.5" y="201.4">X34</text>
<text x="56" y="201.4">X14</text>
<text x="84.5" y="203.5" transform="rotate(90 84.5 203.5)">R6</text>
<text x="153" y="201.9">SQ5</text>
<text x="77" y="207.9">135</text>
<text x="113.2" y="204.9" transform="rotate(90 113.2 204.9)">14</text>
<text x="41.5" y="211.4">X35</text>
<text x="56" y="211.4">X15</text>
<text x="84.5" y="213.5" transform="rotate(90 84.5 213.5)">R7</text>
<text x="113.2" y="214.4" transform="rotate(90 113.2 214.4)">14</text>
<text x="153.5" y="210.9">SQ6</text>
<text x="41.5" y="221.4">X36</text>
<text x="56" y="221.4">X16</text>
<text x="77" y="217.9">136</text>
<text x="153.5" y="221.4">SQ7</text>
<text x="77" y="227.9">137</text>
<text x="96.5" y="227.4">SP1</text>
<text x="111.5" y="223.4" transform="rotate(90 111.5 223.4)">13</text>
<text x="41.5" y="231.4">X37</text>
<text x="56" y="231.4">X17</text>
<text x="147" y="232.4">Воздух на входе</text>
<text x="77" y="237.9">140</text>
<text x="96.5" y="237.9">SP3</text>
<text x="174" y="239.4" transform="rotate(90 174 239.4)">воздуха</text>
<text x="177.5" y="238.9" transform="rotate(90 177.5 238.9)">Контроль</text>
<text x="41.5" y="241.4">X40</text>
<text x="56" y="241.4">X20</text>
<text x="148.5" y="242.9">Тормоз</text>
<text x="41.5" y="251.4">X41</text>
<text x="56" y="251.4">X21</text>
<text x="77" y="247.9">141</text>
<text x="96.5" y="247.9">SP2</text>
<text x="77" y="257.9">142</text>
<text x="88" y="256.9">SB11</text>
<text x="114.5" y="256.9">SB14</text>
<text x="148.5" y="253.4">Муфта</text>
<text x="41.5" y="261.4">X42</text>
<text x="56" y="261.4">X22</text>
<text x="106.5" y="259.4">148</text>
<text x="151.4" y="261">Стоп</text>
<text x="77" y="267.9">143</text>
<text x="150.8" y="264.8">ползун</text>
<text x="41.5" y="271.4">X43</text>
<text x="56" y="271.4">X23</text>
<text x="152.1" y="274.1">Толчок</text>
<text x="96.5" y="276.4">SB13</text>
<text x="150.2" y="278.3">(наладка)</text>
</g>
<g font-size="2.8">
<text x="4" y="6.4">Инв. № подп.</text>
<text x="33" y="6.4">Подп. и дата</text>
<text x="63" y="6.4">Взам. инв. №</text>
<text x="88.5" y="6.4">Инв. № дубл.</text>
<text x="117.5" y="6.4">Подп. дата</text>
<text x="93.3" y="52.4">R1 - R7</text>
<text x="93.3" y="55.4">0.25W3k0</text>
<text x="173" y="77.4" transform="rotate(90 173 77.4)">масло</text>
<text x="173" y="90.4" transform="rotate(90 173 90.4)">Наладка</text>
<text x="1.5" y="103.4" transform="rotate(90 1.5 103.4)">Изм.</text>
<text x="1.5" y="111.4" transform="rotate(90 1.5 111.4)">Лист</text>
<text x="1.5" y="123.9" transform="rotate(90 1.5 123.9)">№ Докум.</text>
<text x="173" y="121.9" transform="rotate(90 173 121.9)">рабочий ход</text>
<text x="177.5" y="122.4" transform="rotate(90 177.5 122.4)">управление</text>
<text x="1.5" y="146.4" transform="rotate(90 1.5 146.4)">Подп.</text>
<text x="1.5" y="159.9" transform="rotate(90 1.5 159.9)">Дата</text>
<text x="145" y="164.4">Старт торможения</text>
<text x="147.5" y="174.4">Контроль рук</text>
<text x="145" y="204.9">Контроль смазки</text>
<text x="145" y="214.4">Тормоз отпущен</text>
<text x="10.5" y="279.9" transform="rotate(90 10.5 279.9)">Лист</text>
<text x="3" y="282.9" transform="rotate(90 3 282.9)">4</text>
</g>
<g font-size="2.1">
<text x="166.5" y="181.6" transform="rotate(90 166.5 181.6)">ползун</text>
<text x="169" y="180.9" transform="rotate(90 169 180.9)">Наладка</text>
</g>
</svg>
